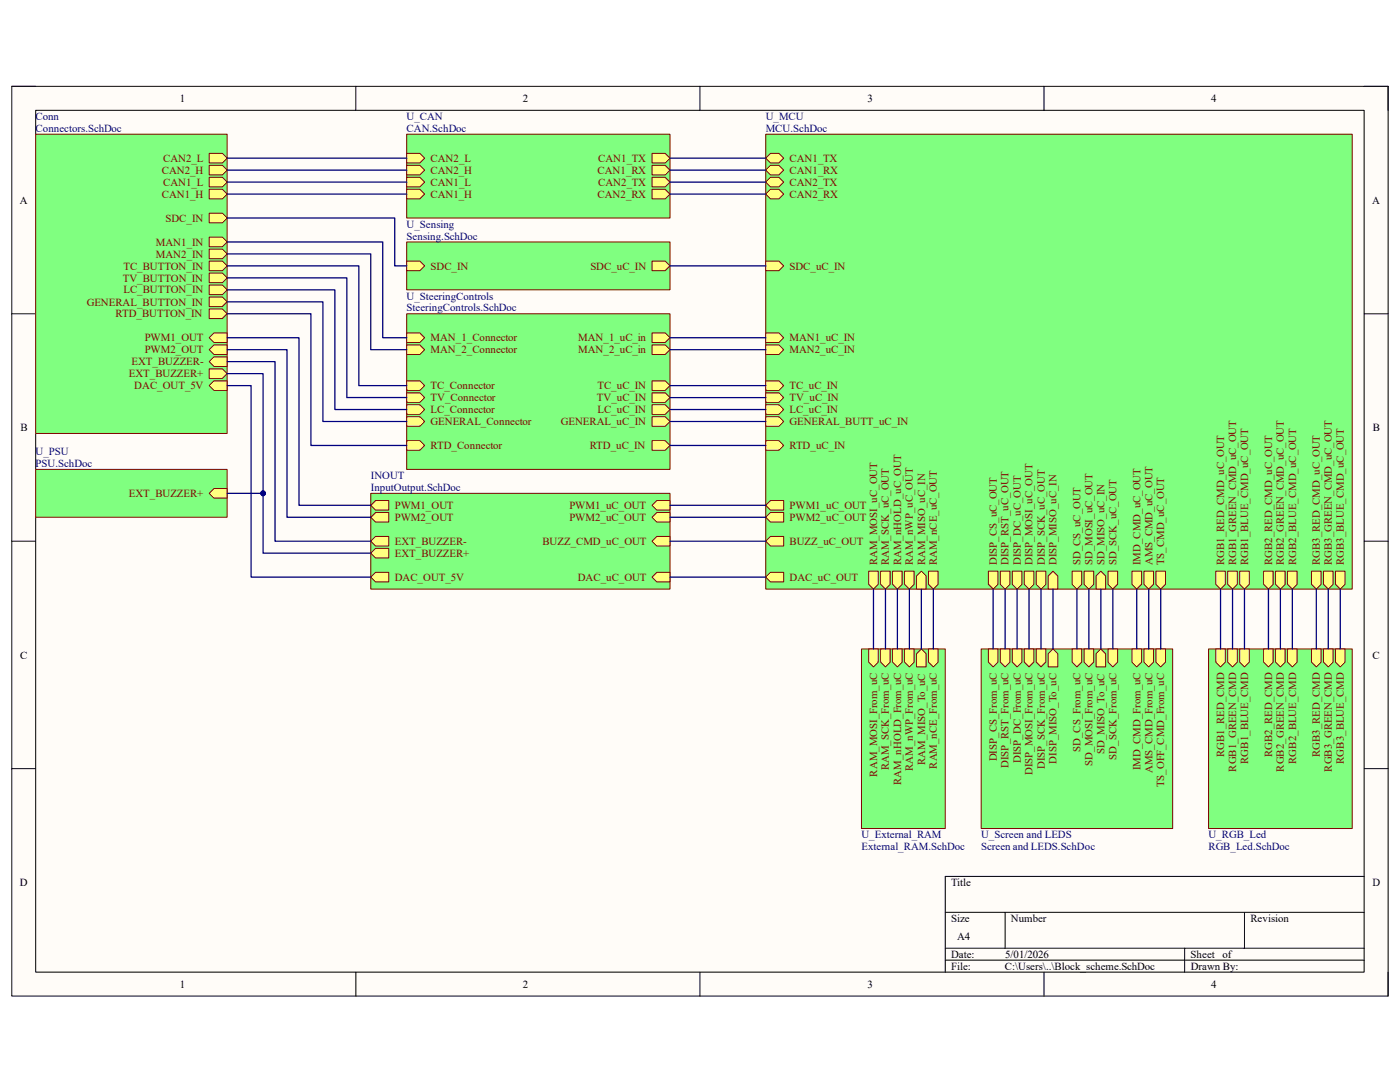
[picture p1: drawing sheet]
<svg xmlns="http://www.w3.org/2000/svg" width="279mm" height="216mm" viewBox="0 0 279 216" stroke-linecap="round" stroke-linejoin="round" font-family="sans-serif">
<path d="M2.3 17.2h274.7v181.6h-274.7z" fill-rule="evenodd" fill="#fffcf8"/>
<path d="M2.3 17.2h274.7v181.6h-274.7z" fill="none" stroke="#000" stroke-width=".2"/>
<path d="M7.1 22h265.1v172h-265.1z" fill-rule="evenodd" fill="#fffcf8"/>
<g fill="none" stroke="#000" stroke-width=".2">
<path d="M2.3 17.2h4.8M71 17.2v4.8M139.7 17.2v4.8M208.4 17.2v4.8M272.2 17.2h4.8v4.8M7.1 22h265.1v172h-265.1zM2.3 62.6h4.8M272.2 62.6h4.8M2.3 108h4.8M272.2 108h4.8M2.3 153.4h4.8M272.2 153.4h4.8"/>
<path d="M272.2 174.9h-83.6v19.1M71 194v4.8M139.7 194v4.8M188.6 182h83.6M188.6 189.2h83.6M188.6 191.6h83.6M200.6 182v7.2M208.4 194v4.8M236.4 189.2v4.8M248.4 182v7.2M277 194v4.8"/>
</g>
<path d="M7.1 26.8h38.2v59.7h-38.2z" fill-rule="evenodd" fill="#80ff80"/>
<path d="M7.1 26.8h38.2v59.7h-38.2z" fill="none" stroke="#800000" stroke-width=".2"/>
<path d="M41.8 54.5h2.6l.9 .9-.9 1h-2.6z" fill-rule="evenodd" fill="#ffff80"/>
<path d="M41.8 54.5h2.6l.9 .9-.9 1h-2.6z" fill="none" stroke="#800000" stroke-width=".2"/>
<path d="M41.8 52.1h2.6l.9 1-.9 .9h-2.6z" fill-rule="evenodd" fill="#ffff80"/>
<path d="M41.8 52.1h2.6l.9 1-.9 .9h-2.6z" fill="none" stroke="#800000" stroke-width=".2"/>
<path d="M41.8 56.9h2.6l.9 .9-.9 1h-2.6z" fill-rule="evenodd" fill="#ffff80"/>
<path d="M41.8 56.9h2.6l.9 .9-.9 1h-2.6z" fill="none" stroke="#800000" stroke-width=".2"/>
<path d="M41.8 59.3h2.6l.9 .9-.9 1h-2.6z" fill-rule="evenodd" fill="#ffff80"/>
<path d="M41.8 59.3h2.6l.9 .9-.9 1h-2.6z" fill="none" stroke="#800000" stroke-width=".2"/>
<path d="M41.8 47.3h2.6l.9 1-.9 .9h-2.6z" fill-rule="evenodd" fill="#ffff80"/>
<path d="M41.8 47.3h2.6l.9 1-.9 .9h-2.6z" fill="none" stroke="#800000" stroke-width=".2"/>
<path d="M41.8 49.7h2.6l.9 1-.9 .9h-2.6z" fill-rule="evenodd" fill="#ffff80"/>
<path d="M41.8 49.7h2.6l.9 1-.9 .9h-2.6z" fill="none" stroke="#800000" stroke-width=".2"/>
<path d="M41.8 42.5h2.6l.9 1-.9 1h-2.6z" fill-rule="evenodd" fill="#ffff80"/>
<path d="M41.8 42.5h2.6l.9 1-.9 1h-2.6z" fill="none" stroke="#800000" stroke-width=".2"/>
<path d="M41.8 37.8h2.6l.9 .9-.9 1h-2.6z" fill-rule="evenodd" fill="#ffff80"/>
<path d="M41.8 37.8h2.6l.9 .9-.9 1h-2.6z" fill="none" stroke="#800000" stroke-width=".2"/>
<path d="M41.8 35.4h2.6l.9 .9-.9 1h-2.6z" fill-rule="evenodd" fill="#ffff80"/>
<path d="M41.8 35.4h2.6l.9 .9-.9 1h-2.6z" fill="none" stroke="#800000" stroke-width=".2"/>
<path d="M41.8 33h2.6l.9 .9-.9 1h-2.6z" fill-rule="evenodd" fill="#ffff80"/>
<path d="M41.8 33h2.6l.9 .9-.9 1h-2.6z" fill="none" stroke="#800000" stroke-width=".2"/>
<path d="M41.8 30.6h2.6l.9 1-.9 .9h-2.6z" fill-rule="evenodd" fill="#ffff80"/>
<path d="M41.8 30.6h2.6l.9 1-.9 .9h-2.6z" fill="none" stroke="#800000" stroke-width=".2"/>
<path d="M41.8 61.7h2.6l.9 .9-.9 1h-2.6z" fill-rule="evenodd" fill="#ffff80"/>
<path d="M41.8 61.7h2.6l.9 .9-.9 1h-2.6z" fill="none" stroke="#800000" stroke-width=".2"/>
<path d="M42.7 68.8h2.6v1.9h-2.6l-.9-.9z" fill-rule="evenodd" fill="#ffff80"/>
<path d="M42.7 68.8h2.6v1.9h-2.6l-.9-.9z" fill="none" stroke="#800000" stroke-width=".2"/>
<path d="M41.8 67.4l.9-1h2.6v1.9h-2.6z" fill-rule="evenodd" fill="#ffff80"/>
<path d="M41.8 67.4l.9-1h2.6v1.9h-2.6z" fill="none" stroke="#800000" stroke-width=".2"/>
<path d="M41.8 76.9l.9-.9h2.6v1.9h-2.6z" fill-rule="evenodd" fill="#ffff80"/>
<path d="M41.8 76.9l.9-.9h2.6v1.9h-2.6z" fill="none" stroke="#800000" stroke-width=".2"/>
<path d="M41.8 73.6h2.6l.9 1-.9 .9h-2.6z" fill-rule="evenodd" fill="#ffff80"/>
<path d="M41.8 73.6h2.6l.9 1-.9 .9h-2.6z" fill="none" stroke="#800000" stroke-width=".2"/>
<path d="M41.8 72.2l.9-1h2.6v1.9h-2.6z" fill-rule="evenodd" fill="#ffff80"/>
<path d="M41.8 72.2l.9-1h2.6v1.9h-2.6z" fill="none" stroke="#800000" stroke-width=".2"/>
<path d="M74 98.4h59.7v19.1h-59.7z" fill-rule="evenodd" fill="#80ff80"/>
<path d="M74 98.4h59.7v19.1h-59.7z" fill="none" stroke="#800000" stroke-width=".2"/>
<path d="M75 99.9h2.6v1.9h-2.6l-1-1z" fill-rule="evenodd" fill="#ffff80"/>
<path d="M75 99.9h2.6v1.9h-2.6l-1-1z" fill="none" stroke="#800000" stroke-width=".2"/>
<path d="M130.1 100.8l1-.9h2.6v1.9h-2.6z" fill-rule="evenodd" fill="#ffff80"/>
<path d="M130.1 100.8l1-.9h2.6v1.9h-2.6z" fill="none" stroke="#800000" stroke-width=".2"/>
<path d="M130.1 103.2l1-.9h2.6v1.9h-2.6z" fill-rule="evenodd" fill="#ffff80"/>
<path d="M130.1 103.2l1-.9h2.6v1.9h-2.6z" fill="none" stroke="#800000" stroke-width=".2"/>
<path d="M74 108l1-1h2.6v2h-2.6z" fill-rule="evenodd" fill="#ffff80"/>
<path d="M74 108l1-1h2.6v2h-2.6z" fill="none" stroke="#800000" stroke-width=".2"/>
<path d="M75 109.4h2.6v1.9h-2.6l-1-.9z" fill-rule="evenodd" fill="#ffff80"/>
<path d="M75 109.4h2.6v1.9h-2.6l-1-.9z" fill="none" stroke="#800000" stroke-width=".2"/>
<path d="M130.1 108l1-1h2.6v2h-2.6z" fill-rule="evenodd" fill="#ffff80"/>
<path d="M130.1 108l1-1h2.6v2h-2.6z" fill="none" stroke="#800000" stroke-width=".2"/>
<path d="M130.1 115.2l1-1h2.6v1.9h-2.6z" fill-rule="evenodd" fill="#ffff80"/>
<path d="M130.1 115.2l1-1h2.6v1.9h-2.6z" fill="none" stroke="#800000" stroke-width=".2"/>
<path d="M74 115.2l1-1h2.6v1.9h-2.6z" fill-rule="evenodd" fill="#ffff80"/>
<path d="M74 115.2l1-1h2.6v1.9h-2.6z" fill="none" stroke="#800000" stroke-width=".2"/>
<path d="M74 103.2l1-.9h2.6v1.9h-2.6z" fill-rule="evenodd" fill="#ffff80"/>
<path d="M74 103.2l1-.9h2.6v1.9h-2.6z" fill="none" stroke="#800000" stroke-width=".2"/>
<path d="M81.2 26.8h52.5v16.7h-52.5z" fill-rule="evenodd" fill="#80ff80"/>
<path d="M81.2 26.8h52.5v16.7h-52.5z" fill="none" stroke="#800000" stroke-width=".2"/>
<path d="M81.2 37.8h2.6l.9 .9-.9 1h-2.6z" fill-rule="evenodd" fill="#ffff80"/>
<path d="M81.2 37.8h2.6l.9 .9-.9 1h-2.6z" fill="none" stroke="#800000" stroke-width=".2"/>
<path d="M81.2 35.4h2.6l.9 .9-.9 1h-2.6z" fill-rule="evenodd" fill="#ffff80"/>
<path d="M81.2 35.4h2.6l.9 .9-.9 1h-2.6z" fill="none" stroke="#800000" stroke-width=".2"/>
<path d="M81.2 33h2.6l.9 .9-.9 1h-2.6z" fill-rule="evenodd" fill="#ffff80"/>
<path d="M81.2 33h2.6l.9 .9-.9 1h-2.6z" fill="none" stroke="#800000" stroke-width=".2"/>
<path d="M81.2 30.6h2.6l.9 1-.9 .9h-2.6z" fill-rule="evenodd" fill="#ffff80"/>
<path d="M81.2 30.6h2.6l.9 1-.9 .9h-2.6z" fill="none" stroke="#800000" stroke-width=".2"/>
<path d="M130.1 30.6h2.7l.9 1-.9 .9h-2.7z" fill-rule="evenodd" fill="#ffff80"/>
<path d="M130.1 30.6h2.7l.9 1-.9 .9h-2.7z" fill="none" stroke="#800000" stroke-width=".2"/>
<path d="M130.1 33h2.7l.9 .9-.9 1h-2.7z" fill-rule="evenodd" fill="#ffff80"/>
<path d="M130.1 33h2.7l.9 .9-.9 1h-2.7z" fill="none" stroke="#800000" stroke-width=".2"/>
<path d="M130.1 35.4h2.7l.9 .9-.9 1h-2.7z" fill-rule="evenodd" fill="#ffff80"/>
<path d="M130.1 35.4h2.7l.9 .9-.9 1h-2.7z" fill="none" stroke="#800000" stroke-width=".2"/>
<path d="M130.1 37.8h2.7l.9 .9-.9 1h-2.7z" fill-rule="evenodd" fill="#ffff80"/>
<path d="M130.1 37.8h2.7l.9 .9-.9 1h-2.7z" fill="none" stroke="#800000" stroke-width=".2"/>
<path d="M171.9 129.5h16.7v35.8h-16.7z" fill-rule="evenodd" fill="#80ff80"/>
<path d="M171.9 129.5h16.7v35.8h-16.7z" fill="none" stroke="#800000" stroke-width=".2"/>
<path d="M185.3 129.5h1.9v2.6l-.9 1-1-1z" fill-rule="evenodd" fill="#ffff80"/>
<path d="M185.3 129.5h1.9v2.6l-.9 1-1-1z" fill="none" stroke="#800000" stroke-width=".2"/>
<path d="M180.5 129.5h1.9v2.6l-.9 1-1-1z" fill-rule="evenodd" fill="#ffff80"/>
<path d="M180.5 129.5h1.9v2.6l-.9 1-1-1z" fill="none" stroke="#800000" stroke-width=".2"/>
<path d="M178.1 129.5h2v2.6l-1 1-1-1z" fill-rule="evenodd" fill="#ffff80"/>
<path d="M178.1 129.5h2v2.6l-1 1-1-1z" fill="none" stroke="#800000" stroke-width=".2"/>
<path d="M175.8 129.5h1.9v2.6l-1 1-.9-1z" fill-rule="evenodd" fill="#ffff80"/>
<path d="M175.8 129.5h1.9v2.6l-1 1-.9-1z" fill="none" stroke="#800000" stroke-width=".2"/>
<path d="M173.4 129.5h1.9v2.6l-1 1-.9-1z" fill-rule="evenodd" fill="#ffff80"/>
<path d="M173.4 129.5h1.9v2.6l-1 1-.9-1z" fill="none" stroke="#800000" stroke-width=".2"/>
<path d="M183.9 129.5l.9 1v2.6h-1.9v-2.6z" fill-rule="evenodd" fill="#ffff80"/>
<path d="M183.9 129.5l.9 1v2.6h-1.9v-2.6z" fill="none" stroke="#800000" stroke-width=".2"/>
<path d="M81.2 62.6h52.5v31.1h-52.5z" fill-rule="evenodd" fill="#80ff80"/>
<path d="M81.2 62.6h52.5v31.1h-52.5z" fill="none" stroke="#800000" stroke-width=".2"/>
<path d="M130.1 66.4h2.7l.9 1-.9 .9h-2.7z" fill-rule="evenodd" fill="#ffff80"/>
<path d="M130.1 66.4h2.7l.9 1-.9 .9h-2.7z" fill="none" stroke="#800000" stroke-width=".2"/>
<path d="M130.1 68.8h2.7l.9 1-.9 .9h-2.7z" fill-rule="evenodd" fill="#ffff80"/>
<path d="M130.1 68.8h2.7l.9 1-.9 .9h-2.7z" fill="none" stroke="#800000" stroke-width=".2"/>
<path d="M81.2 66.4h2.6l.9 1-.9 .9h-2.6z" fill-rule="evenodd" fill="#ffff80"/>
<path d="M81.2 66.4h2.6l.9 1-.9 .9h-2.6z" fill="none" stroke="#800000" stroke-width=".2"/>
<path d="M81.2 68.8h2.6l.9 1-.9 .9h-2.6z" fill-rule="evenodd" fill="#ffff80"/>
<path d="M81.2 68.8h2.6l.9 1-.9 .9h-2.6z" fill="none" stroke="#800000" stroke-width=".2"/>
<path d="M130.1 78.4h2.7l.9 .9-.9 1h-2.7z" fill-rule="evenodd" fill="#ffff80"/>
<path d="M130.1 78.4h2.7l.9 .9-.9 1h-2.7z" fill="none" stroke="#800000" stroke-width=".2"/>
<path d="M130.1 76h2.7l.9 .9-.9 1h-2.7z" fill-rule="evenodd" fill="#ffff80"/>
<path d="M130.1 76h2.7l.9 .9-.9 1h-2.7z" fill="none" stroke="#800000" stroke-width=".2"/>
<path d="M81.2 76h2.6l.9 .9-.9 1h-2.6z" fill-rule="evenodd" fill="#ffff80"/>
<path d="M81.2 76h2.6l.9 .9-.9 1h-2.6z" fill="none" stroke="#800000" stroke-width=".2"/>
<path d="M81.2 78.4h2.6l.9 .9-.9 1h-2.6z" fill-rule="evenodd" fill="#ffff80"/>
<path d="M81.2 78.4h2.6l.9 .9-.9 1h-2.6z" fill="none" stroke="#800000" stroke-width=".2"/>
<path d="M130.1 80.8h2.7l.9 .9-.9 1h-2.7z" fill-rule="evenodd" fill="#ffff80"/>
<path d="M130.1 80.8h2.7l.9 .9-.9 1h-2.7z" fill="none" stroke="#800000" stroke-width=".2"/>
<path d="M130.1 83.2h2.7l.9 .9-.9 1h-2.7z" fill-rule="evenodd" fill="#ffff80"/>
<path d="M130.1 83.2h2.7l.9 .9-.9 1h-2.7z" fill="none" stroke="#800000" stroke-width=".2"/>
<path d="M81.2 83.2h2.6l.9 .9-.9 1h-2.6z" fill-rule="evenodd" fill="#ffff80"/>
<path d="M81.2 83.2h2.6l.9 .9-.9 1h-2.6z" fill="none" stroke="#800000" stroke-width=".2"/>
<path d="M81.2 80.8h2.6l.9 .9-.9 1h-2.6z" fill-rule="evenodd" fill="#ffff80"/>
<path d="M81.2 80.8h2.6l.9 .9-.9 1h-2.6z" fill="none" stroke="#800000" stroke-width=".2"/>
<path d="M130.1 87.9h2.7l.9 1-.9 .9h-2.7z" fill-rule="evenodd" fill="#ffff80"/>
<path d="M130.1 87.9h2.7l.9 1-.9 .9h-2.7z" fill="none" stroke="#800000" stroke-width=".2"/>
<path d="M81.2 87.9h2.6l.9 1-.9 .9h-2.6z" fill-rule="evenodd" fill="#ffff80"/>
<path d="M81.2 87.9h2.6l.9 1-.9 .9h-2.6z" fill="none" stroke="#800000" stroke-width=".2"/>
<path d="M81.2 48.3h52.5v9.5h-52.5z" fill-rule="evenodd" fill="#80ff80"/>
<path d="M81.2 48.3h52.5v9.5h-52.5z" fill="none" stroke="#800000" stroke-width=".2"/>
<path d="M81.2 52.1h2.6l.9 1-.9 .9h-2.6z" fill-rule="evenodd" fill="#ffff80"/>
<path d="M81.2 52.1h2.6l.9 1-.9 .9h-2.6z" fill="none" stroke="#800000" stroke-width=".2"/>
<path d="M130.1 52.1h2.7l.9 1-.9 .9h-2.7z" fill-rule="evenodd" fill="#ffff80"/>
<path d="M130.1 52.1h2.7l.9 1-.9 .9h-2.7z" fill="none" stroke="#800000" stroke-width=".2"/>
<path d="M195.8 129.5h38.2v35.8h-38.2z" fill-rule="evenodd" fill="#80ff80"/>
<path d="M195.8 129.5h38.2v35.8h-38.2z" fill="none" stroke="#800000" stroke-width=".2"/>
<path d="M197.3 129.5h1.9v2.6l-1 1-.9-1z" fill-rule="evenodd" fill="#ffff80"/>
<path d="M197.3 129.5h1.9v2.6l-1 1-.9-1z" fill="none" stroke="#800000" stroke-width=".2"/>
<path d="M202 129.5h1.9v2.6l-.9 1-1-1z" fill-rule="evenodd" fill="#ffff80"/>
<path d="M202 129.5h1.9v2.6l-.9 1-1-1z" fill="none" stroke="#800000" stroke-width=".2"/>
<path d="M204.4 129.5h1.9v2.6l-.9 1-1-1z" fill-rule="evenodd" fill="#ffff80"/>
<path d="M204.4 129.5h1.9v2.6l-.9 1-1-1z" fill="none" stroke="#800000" stroke-width=".2"/>
<path d="M206.8 129.5h1.9v2.6l-.9 1-1-1z" fill-rule="evenodd" fill="#ffff80"/>
<path d="M206.8 129.5h1.9v2.6l-.9 1-1-1z" fill="none" stroke="#800000" stroke-width=".2"/>
<path d="M214 129.5h1.9v2.6l-1 1-.9-1z" fill-rule="evenodd" fill="#ffff80"/>
<path d="M214 129.5h1.9v2.6l-1 1-.9-1z" fill="none" stroke="#800000" stroke-width=".2"/>
<path d="M216.4 129.5h1.9v2.6l-1 1-.9-1z" fill-rule="evenodd" fill="#ffff80"/>
<path d="M216.4 129.5h1.9v2.6l-1 1-.9-1z" fill="none" stroke="#800000" stroke-width=".2"/>
<path d="M221.1 129.5h1.9v2.6l-.9 1-1-1z" fill-rule="evenodd" fill="#ffff80"/>
<path d="M221.1 129.5h1.9v2.6l-.9 1-1-1z" fill="none" stroke="#800000" stroke-width=".2"/>
<path d="M225.9 129.5h1.9v2.6l-.9 1-1-1z" fill-rule="evenodd" fill="#ffff80"/>
<path d="M225.9 129.5h1.9v2.6l-.9 1-1-1z" fill="none" stroke="#800000" stroke-width=".2"/>
<path d="M228.3 129.5h1.9v2.6l-.9 1-1-1z" fill-rule="evenodd" fill="#ffff80"/>
<path d="M228.3 129.5h1.9v2.6l-.9 1-1-1z" fill="none" stroke="#800000" stroke-width=".2"/>
<path d="M230.7 129.5h1.9v2.6l-1 1-.9-1z" fill-rule="evenodd" fill="#ffff80"/>
<path d="M230.7 129.5h1.9v2.6l-1 1-.9-1z" fill="none" stroke="#800000" stroke-width=".2"/>
<path d="M199.6 129.5h1.9v2.6l-.9 1-1-1z" fill-rule="evenodd" fill="#ffff80"/>
<path d="M199.6 129.5h1.9v2.6l-.9 1-1-1z" fill="none" stroke="#800000" stroke-width=".2"/>
<path d="M210.1 129.5l1 1v2.6h-1.9v-2.6z" fill-rule="evenodd" fill="#ffff80"/>
<path d="M210.1 129.5l1 1v2.6h-1.9v-2.6z" fill="none" stroke="#800000" stroke-width=".2"/>
<path d="M219.7 129.5l1 1v2.6h-2v-2.6z" fill-rule="evenodd" fill="#ffff80"/>
<path d="M219.7 129.5l1 1v2.6h-2v-2.6z" fill="none" stroke="#800000" stroke-width=".2"/>
<path d="M7.1 93.7h38.2v9.5h-38.2z" fill-rule="evenodd" fill="#80ff80"/>
<path d="M7.1 93.7h38.2v9.5h-38.2z" fill="none" stroke="#800000" stroke-width=".2"/>
<path d="M41.8 98.4l.9-.9h2.6v1.9h-2.6z" fill-rule="evenodd" fill="#ffff80"/>
<path d="M41.8 98.4l.9-.9h2.6v1.9h-2.6z" fill="none" stroke="#800000" stroke-width=".2"/>
<path d="M152.8 26.8h117.1v90.7h-117.1z" fill-rule="evenodd" fill="#80ff80"/>
<path d="M152.8 26.8h117.1v90.7h-117.1z" fill="none" stroke="#800000" stroke-width=".2"/>
<path d="M242.6 114h1.9v2.6l-.9 .9-1-.9z" fill-rule="evenodd" fill="#ffff80"/>
<path d="M242.6 114h1.9v2.6l-.9 .9-1-.9z" fill="none" stroke="#800000" stroke-width=".2"/>
<path d="M245 114h1.9v2.6l-.9 .9-1-.9z" fill-rule="evenodd" fill="#ffff80"/>
<path d="M245 114h1.9v2.6l-.9 .9-1-.9z" fill="none" stroke="#800000" stroke-width=".2"/>
<path d="M247.4 114h1.9v2.6l-.9 .9-1-.9z" fill-rule="evenodd" fill="#ffff80"/>
<path d="M247.4 114h1.9v2.6l-.9 .9-1-.9z" fill="none" stroke="#800000" stroke-width=".2"/>
<path d="M252.2 114h1.9v2.6l-1 .9-.9-.9z" fill-rule="evenodd" fill="#ffff80"/>
<path d="M252.2 114h1.9v2.6l-1 .9-.9-.9z" fill="none" stroke="#800000" stroke-width=".2"/>
<path d="M254.6 114h1.9v2.6l-1 .9-.9-.9z" fill-rule="evenodd" fill="#ffff80"/>
<path d="M254.6 114h1.9v2.6l-1 .9-.9-.9z" fill="none" stroke="#800000" stroke-width=".2"/>
<path d="M257 114h1.9v2.6l-1 .9-.9-.9z" fill-rule="evenodd" fill="#ffff80"/>
<path d="M257 114h1.9v2.6l-1 .9-.9-.9z" fill="none" stroke="#800000" stroke-width=".2"/>
<path d="M261.7 114h2v2.6l-1 .9-1-.9z" fill-rule="evenodd" fill="#ffff80"/>
<path d="M261.7 114h2v2.6l-1 .9-1-.9z" fill="none" stroke="#800000" stroke-width=".2"/>
<path d="M264.1 114h1.9v2.6l-.9 .9-1-.9z" fill-rule="evenodd" fill="#ffff80"/>
<path d="M264.1 114h1.9v2.6l-.9 .9-1-.9z" fill="none" stroke="#800000" stroke-width=".2"/>
<path d="M266.5 114h1.9v2.6l-.9 .9-1-.9z" fill-rule="evenodd" fill="#ffff80"/>
<path d="M266.5 114h1.9v2.6l-.9 .9-1-.9z" fill="none" stroke="#800000" stroke-width=".2"/>
<path d="M152.8 31.6l1-1h1.6l1 1-1 .9h-1.6z" fill-rule="evenodd" fill="#ffff80"/>
<path d="M152.8 31.6l1-1h1.6l1 1-1 .9h-1.6z" fill="none" stroke="#800000" stroke-width=".2"/>
<path d="M152.8 33.9l1-.9h1.6l1 .9-1 1h-1.6z" fill-rule="evenodd" fill="#ffff80"/>
<path d="M152.8 33.9l1-.9h1.6l1 .9-1 1h-1.6z" fill="none" stroke="#800000" stroke-width=".2"/>
<path d="M152.8 36.3l1-.9h1.6l1 .9-1 1h-1.6z" fill-rule="evenodd" fill="#ffff80"/>
<path d="M152.8 36.3l1-.9h1.6l1 .9-1 1h-1.6z" fill="none" stroke="#800000" stroke-width=".2"/>
<path d="M152.8 38.7l1-.9h1.6l1 .9-1 1h-1.6z" fill-rule="evenodd" fill="#ffff80"/>
<path d="M152.8 38.7l1-.9h1.6l1 .9-1 1h-1.6z" fill="none" stroke="#800000" stroke-width=".2"/>
<path d="M152.8 52.1h2.6l1 1-1 .9h-2.6z" fill-rule="evenodd" fill="#ffff80"/>
<path d="M152.8 52.1h2.6l1 1-1 .9h-2.6z" fill="none" stroke="#800000" stroke-width=".2"/>
<path d="M152.8 66.4h2.6l1 1-1 .9h-2.6z" fill-rule="evenodd" fill="#ffff80"/>
<path d="M152.8 66.4h2.6l1 1-1 .9h-2.6z" fill="none" stroke="#800000" stroke-width=".2"/>
<path d="M152.8 68.8h2.6l1 1-1 .9h-2.6z" fill-rule="evenodd" fill="#ffff80"/>
<path d="M152.8 68.8h2.6l1 1-1 .9h-2.6z" fill="none" stroke="#800000" stroke-width=".2"/>
<path d="M152.8 78.4h2.6l1 .9-1 1h-2.6z" fill-rule="evenodd" fill="#ffff80"/>
<path d="M152.8 78.4h2.6l1 .9-1 1h-2.6z" fill="none" stroke="#800000" stroke-width=".2"/>
<path d="M152.8 76h2.6l1 .9-1 1h-2.6z" fill-rule="evenodd" fill="#ffff80"/>
<path d="M152.8 76h2.6l1 .9-1 1h-2.6z" fill="none" stroke="#800000" stroke-width=".2"/>
<path d="M152.8 87.9h2.6l1 1-1 .9h-2.6z" fill-rule="evenodd" fill="#ffff80"/>
<path d="M152.8 87.9h2.6l1 1-1 .9h-2.6z" fill="none" stroke="#800000" stroke-width=".2"/>
<path d="M152.8 80.8h2.6l1 .9-1 1h-2.6z" fill-rule="evenodd" fill="#ffff80"/>
<path d="M152.8 80.8h2.6l1 .9-1 1h-2.6z" fill="none" stroke="#800000" stroke-width=".2"/>
<path d="M152.8 83.2h2.6l1 .9-1 1h-2.6z" fill-rule="evenodd" fill="#ffff80"/>
<path d="M152.8 83.2h2.6l1 .9-1 1h-2.6z" fill="none" stroke="#800000" stroke-width=".2"/>
<path d="M152.8 100.8l1-.9h2.6v1.9h-2.6z" fill-rule="evenodd" fill="#ffff80"/>
<path d="M152.8 100.8l1-.9h2.6v1.9h-2.6z" fill="none" stroke="#800000" stroke-width=".2"/>
<path d="M152.8 103.2l1-.9h2.6v1.9h-2.6z" fill-rule="evenodd" fill="#ffff80"/>
<path d="M152.8 103.2l1-.9h2.6v1.9h-2.6z" fill="none" stroke="#800000" stroke-width=".2"/>
<path d="M152.8 108l1-1h2.6v2h-2.6z" fill-rule="evenodd" fill="#ffff80"/>
<path d="M152.8 108l1-1h2.6v2h-2.6z" fill="none" stroke="#800000" stroke-width=".2"/>
<path d="M152.8 115.2l1-1h2.6v1.9h-2.6z" fill-rule="evenodd" fill="#ffff80"/>
<path d="M152.8 115.2l1-1h2.6v1.9h-2.6z" fill="none" stroke="#800000" stroke-width=".2"/>
<path d="M230.7 114h1.9v2.6l-1 .9-.9-.9z" fill-rule="evenodd" fill="#ffff80"/>
<path d="M230.7 114h1.9v2.6l-1 .9-.9-.9z" fill="none" stroke="#800000" stroke-width=".2"/>
<path d="M228.3 114h1.9v2.6l-.9 .9-1-.9z" fill-rule="evenodd" fill="#ffff80"/>
<path d="M228.3 114h1.9v2.6l-.9 .9-1-.9z" fill="none" stroke="#800000" stroke-width=".2"/>
<path d="M225.9 114h1.9v2.6l-.9 .9-1-.9z" fill-rule="evenodd" fill="#ffff80"/>
<path d="M225.9 114h1.9v2.6l-.9 .9-1-.9z" fill="none" stroke="#800000" stroke-width=".2"/>
<path d="M219.7 114l1 .9v2.6h-2v-2.6z" fill-rule="evenodd" fill="#ffff80"/>
<path d="M219.7 114l1 .9v2.6h-2v-2.6z" fill="none" stroke="#800000" stroke-width=".2"/>
<path d="M221.1 114h1.9v2.6l-.9 .9-1-.9z" fill-rule="evenodd" fill="#ffff80"/>
<path d="M221.1 114h1.9v2.6l-.9 .9-1-.9z" fill="none" stroke="#800000" stroke-width=".2"/>
<path d="M216.4 114h1.9v2.6l-1 .9-.9-.9z" fill-rule="evenodd" fill="#ffff80"/>
<path d="M216.4 114h1.9v2.6l-1 .9-.9-.9z" fill="none" stroke="#800000" stroke-width=".2"/>
<path d="M214 114h1.9v2.6l-1 .9-.9-.9z" fill-rule="evenodd" fill="#ffff80"/>
<path d="M214 114h1.9v2.6l-1 .9-.9-.9z" fill="none" stroke="#800000" stroke-width=".2"/>
<path d="M202 114h1.9v2.6l-.9 .9-1-.9z" fill-rule="evenodd" fill="#ffff80"/>
<path d="M202 114h1.9v2.6l-.9 .9-1-.9z" fill="none" stroke="#800000" stroke-width=".2"/>
<path d="M199.6 114h1.9v2.6l-.9 .9-1-.9z" fill-rule="evenodd" fill="#ffff80"/>
<path d="M199.6 114h1.9v2.6l-.9 .9-1-.9z" fill="none" stroke="#800000" stroke-width=".2"/>
<path d="M206.8 114h1.9v2.6l-.9 .9-1-.9z" fill-rule="evenodd" fill="#ffff80"/>
<path d="M206.8 114h1.9v2.6l-.9 .9-1-.9z" fill="none" stroke="#800000" stroke-width=".2"/>
<path d="M209.2 114.9l.9-.9 1 .9v2.6h-1.9z" fill-rule="evenodd" fill="#ffff80"/>
<path d="M209.2 114.9l.9-.9 1 .9v2.6h-1.9z" fill="none" stroke="#800000" stroke-width=".2"/>
<path d="M204.4 114h1.9v2.6l-.9 .9-1-.9z" fill-rule="evenodd" fill="#ffff80"/>
<path d="M204.4 114h1.9v2.6l-.9 .9-1-.9z" fill="none" stroke="#800000" stroke-width=".2"/>
<path d="M197.3 114h1.9v2.6l-1 .9-.9-.9z" fill-rule="evenodd" fill="#ffff80"/>
<path d="M197.3 114h1.9v2.6l-1 .9-.9-.9z" fill="none" stroke="#800000" stroke-width=".2"/>
<path d="M185.3 114h1.9v2.6l-.9 .9-1-.9z" fill-rule="evenodd" fill="#ffff80"/>
<path d="M185.3 114h1.9v2.6l-.9 .9-1-.9z" fill="none" stroke="#800000" stroke-width=".2"/>
<path d="M182.9 114.9l1-.9 .9 .9v2.6h-1.9z" fill-rule="evenodd" fill="#ffff80"/>
<path d="M182.9 114.9l1-.9 .9 .9v2.6h-1.9z" fill="none" stroke="#800000" stroke-width=".2"/>
<path d="M180.5 114h1.9v2.6l-.9 .9-1-.9z" fill-rule="evenodd" fill="#ffff80"/>
<path d="M180.5 114h1.9v2.6l-.9 .9-1-.9z" fill="none" stroke="#800000" stroke-width=".2"/>
<path d="M178.1 114h2v2.6l-1 .9-1-.9z" fill-rule="evenodd" fill="#ffff80"/>
<path d="M178.1 114h2v2.6l-1 .9-1-.9z" fill="none" stroke="#800000" stroke-width=".2"/>
<path d="M175.8 114h1.9v2.6l-1 .9-.9-.9z" fill-rule="evenodd" fill="#ffff80"/>
<path d="M175.8 114h1.9v2.6l-1 .9-.9-.9z" fill="none" stroke="#800000" stroke-width=".2"/>
<path d="M173.4 114h1.9v2.6l-1 .9-.9-.9z" fill-rule="evenodd" fill="#ffff80"/>
<path d="M173.4 114h1.9v2.6l-1 .9-.9-.9z" fill="none" stroke="#800000" stroke-width=".2"/>
<path d="M241.2 129.5h28.7v35.8h-28.7z" fill-rule="evenodd" fill="#80ff80"/>
<path d="M241.2 129.5h28.7v35.8h-28.7z" fill="none" stroke="#800000" stroke-width=".2"/>
<path d="M242.6 129.5h1.9v2.6l-.9 1-1-1z" fill-rule="evenodd" fill="#ffff80"/>
<path d="M242.6 129.5h1.9v2.6l-.9 1-1-1z" fill="none" stroke="#800000" stroke-width=".2"/>
<path d="M245 129.5h1.9v2.6l-.9 1-1-1z" fill-rule="evenodd" fill="#ffff80"/>
<path d="M245 129.5h1.9v2.6l-.9 1-1-1z" fill="none" stroke="#800000" stroke-width=".2"/>
<path d="M247.4 129.5h1.9v2.6l-.9 1-1-1z" fill-rule="evenodd" fill="#ffff80"/>
<path d="M247.4 129.5h1.9v2.6l-.9 1-1-1z" fill="none" stroke="#800000" stroke-width=".2"/>
<path d="M252.2 129.5h1.9v2.6l-1 1-.9-1z" fill-rule="evenodd" fill="#ffff80"/>
<path d="M252.2 129.5h1.9v2.6l-1 1-.9-1z" fill="none" stroke="#800000" stroke-width=".2"/>
<path d="M254.6 129.5h1.9v2.6l-1 1-.9-1z" fill-rule="evenodd" fill="#ffff80"/>
<path d="M254.6 129.5h1.9v2.6l-1 1-.9-1z" fill="none" stroke="#800000" stroke-width=".2"/>
<path d="M257 129.5h1.9v2.6l-1 1-.9-1z" fill-rule="evenodd" fill="#ffff80"/>
<path d="M257 129.5h1.9v2.6l-1 1-.9-1z" fill="none" stroke="#800000" stroke-width=".2"/>
<path d="M261.7 129.5h2v2.6l-1 1-1-1z" fill-rule="evenodd" fill="#ffff80"/>
<path d="M261.7 129.5h2v2.6l-1 1-1-1z" fill="none" stroke="#800000" stroke-width=".2"/>
<path d="M264.1 129.5h1.9v2.6l-.9 1-1-1z" fill-rule="evenodd" fill="#ffff80"/>
<path d="M264.1 129.5h1.9v2.6l-.9 1-1-1z" fill="none" stroke="#800000" stroke-width=".2"/>
<path d="M266.5 129.5h1.9v2.6l-.9 1-1-1z" fill-rule="evenodd" fill="#ffff80"/>
<path d="M266.5 129.5h1.9v2.6l-.9 1-1-1z" fill="none" stroke="#800000" stroke-width=".2"/>
<g fill="none" stroke="#000080" stroke-width=".25">
<path d="M45.3 31.6h35.9M45.3 33.9h35.9M45.3 36.3h35.9M45.3 38.7h35.9M45.3 43.5h33.5v9.6h2.4M45.3 48.3h31.1v19.1h4.8M45.3 50.7h28.7v19.1h7.2M45.3 53.1h26.3v23.8h9.6M45.3 55.4h23.9v23.9h12M45.3 57.8h21.5v23.9h14.4M45.3 60.2h19.1v23.9h16.8M45.3 62.6h16.8v26.3h19.1"/>
<path d="M45.3 67.4h14.4v33.4h14.3M45.3 69.8h12v33.4h16.7M45.3 72.2h9.6v35.8h19.1M45.3 74.6h7.2v35.8h21.5"/>
</g>
<circle cx="52.5" cy="98.4" r=".48" fill="#000080"/>
<circle cx="52.5" cy="98.4" r=".48" fill="none" stroke="#000080" stroke-width=".2"/>
<g fill="none" stroke="#000080" stroke-width=".25">
<path d="M133.7 31.6h19.1M133.7 33.9h19.1M133.7 36.3h19.1M133.7 38.7h19.1M133.7 53.1h19.1M45.3 76.9h4.8v38.3h23.9M133.7 67.4h19.1M133.7 69.8h19.1M133.7 76.9h19.1M133.7 79.3h19.1M45.3 98.4h7.2M133.7 81.7h19.1"/>
<path d="M133.7 84.1h19.1M133.7 88.9h19.1M133.7 115.2h19.1M133.7 108h19.1M133.7 103.2h19.1M133.7 100.8h19.1M174.3 117.5v12M176.7 117.5v12M179.1 117.5v12M181.5 117.5v12M183.9 117.5v12M186.3 117.5v12"/>
<path d="M198.2 117.5v12M200.6 117.5v12M203 117.5v12M205.4 117.5v12M207.8 117.5v12M210.1 117.5v12M214.9 117.5v12M217.3 117.5v12M219.7 117.5v12M222.1 117.5v12M226.9 117.5v12M229.3 117.5v12"/>
<path d="M231.6 117.5v12M243.6 117.5v12M246 117.5v12M248.4 117.5v12M253.1 117.5v12M255.5 117.5v12M257.9 117.5v12M262.7 117.5v12M265.1 117.5v12M267.5 117.5v12"/>
</g>
<circle cx="52.5" cy="98.4" r=".48" fill="#000080"/>
<circle cx="52.5" cy="98.4" r=".48" fill="none" stroke="#000080" stroke-width=".2"/>
<g font-size="2.2" fill="#000080">
<text x="7.1" y="23.9">Conn</text>
<text x="81.2" y="23.9">U_CAN</text>
<text x="152.8" y="23.9">U_MCU</text>
<text x="7.1" y="26.3">Connectors.SchDoc</text>
<text x="81.2" y="26.3">CAN.SchDoc</text>
<text x="152.8" y="26.3">MCU.SchDoc</text>
<text x="81.2" y="45.4">U_Sensing</text>
<text x="81.2" y="47.8">Sensing.SchDoc</text>
<text x="81.2" y="59.8">U_SteeringControls</text>
<text x="81.2" y="62.1">SteeringControls.SchDoc</text>
<text x="7.1" y="90.8">U_PSU</text>
<text x="7.1" y="93.2">PSU.SchDoc</text>
<text x="74" y="95.6">INOUT</text>
<text x="74" y="98">InputOutput.SchDoc</text>
<text x="171.9" y="167.3">U_External_RAM</text>
<text x="195.8" y="167.3">U_Screen and LEDS</text>
<text x="241.2" y="167.3">U_RGB_Led</text>
<text x="171.9" y="169.6">External_RAM.SchDoc</text>
<text x="195.8" y="169.6">Screen and LEDS.SchDoc</text>
<text x="241.2" y="169.6">RGB_Led.SchDoc</text>
</g>
<g font-size="2.2">
<text x="35.9" y="20.4">1</text>
<text x="104.4" y="20.4">2</text>
<text x="173.1" y="20.4">3</text>
<text x="241.7" y="20.4">4</text>
<text x="3.9" y="40.6">A</text>
<text x="273.9" y="40.6">A</text>
<text x="4.1" y="86">B</text>
<text x="274" y="86">B</text>
<text x="4" y="131.4">C</text>
<text x="273.9" y="131.4">C</text>
<text x="4" y="176.8">D</text>
<text x="189.8" y="176.8">Title</text>
<text x="273.9" y="176.8">D</text>
<text x="189.8" y="184">Size</text>
<text x="201.8" y="184">Number</text>
<text x="249.6" y="184">Revision</text>
<text x="189.8" y="191.1">Date:</text>
<text x="191" y="187.5">A4</text>
<text x="200.6" y="191.1">5/01/2026</text>
<text x="237.6" y="191.1">Sheet</text>
<text x="244" y="191.1">of</text>
<text x="35.9" y="197.1">1</text>
<text x="104.4" y="197.1">2</text>
<text x="173.1" y="197.1">3</text>
<text x="189.8" y="193.5">File:</text>
<text x="200.6" y="193.5">C:\Users\..\Block_scheme.SchDoc</text>
<text x="237.6" y="193.5">Drawn By:</text>
<text x="241.7" y="197.1">4</text>
</g>
<g font-size="2.2" fill="#800000">
<text x="32.3" y="34.7">CAN2_H</text>
<text x="32.6" y="32.3">CAN2_L</text>
<text x="85.9" y="34.7">CAN2_H</text>
<text x="85.9" y="32.3">CAN2_L</text>
<text x="119.3" y="34.7">CAN1_RX</text>
<text x="119.4" y="32.3">CAN1_TX</text>
<text x="157.6" y="32.3">CAN1_TX</text>
<text x="157.6" y="34.7">CAN1_RX</text>
<text x="32.3" y="39.5">CAN1_H</text>
<text x="32.6" y="37.1">CAN1_L</text>
<text x="85.9" y="39.5">CAN1_H</text>
<text x="85.9" y="37.1">CAN1_L</text>
<text x="119.3" y="39.5">CAN2_RX</text>
<text x="119.4" y="37.1">CAN2_TX</text>
<text x="157.6" y="37.1">CAN2_TX</text>
<text x="157.6" y="39.5">CAN2_RX</text>
<text x="33" y="44.2">SDC_IN</text>
<text x="24.6" y="53.8">TC_BUTTON_IN</text>
<text x="31.1" y="49">MAN1_IN</text>
<text x="31.1" y="51.4">MAN2_IN</text>
<text x="85.9" y="53.8">SDC_IN</text>
<text x="117.8" y="53.8">SDC_uC_IN</text>
<text x="157.6" y="53.8">SDC_uC_IN</text>
<text x="24.5" y="56.2">TV_BUTTON_IN</text>
<text x="24.6" y="58.5">LC_BUTTON_IN</text>
<text x="17.3" y="61">GENERAL_BUTTON_IN</text>
<text x="23.1" y="63.3">RTD_BUTTON_IN</text>
<text x="28.9" y="70.5">PWM2_OUT</text>
<text x="28.9" y="68.1">PWM1_OUT</text>
<text x="85.9" y="68.1">MAN_1_Connector</text>
<text x="85.9" y="70.5">MAN_2_Connector</text>
<text x="115.4" y="68.1">MAN_1_uC_in</text>
<text x="115.4" y="70.5">MAN_2_uC_in</text>
<text x="157.6" y="68.1">MAN1_uC_IN</text>
<text x="157.6" y="70.5">MAN2_uC_IN</text>
<text x="25.7" y="75.3">EXT_BUZZER+</text>
<text x="26.2" y="72.9">EXT_BUZZER-</text>
<text x="26.8" y="77.7">DAC_OUT_5V</text>
<text x="85.9" y="77.7">TC_Connector</text>
<text x="119.3" y="77.7">TC_uC_IN</text>
<text x="157.6" y="77.7">TC_uC_IN</text>
<text x="85.9" y="80.1">TV_Connector</text>
<text x="85.9" y="82.5">LC_Connector</text>
<text x="119.1" y="80.1">TV_uC_IN</text>
<text x="119.3" y="82.5">LC_uC_IN</text>
<text x="157.6" y="80.1">TV_uC_IN</text>
<text x="157.6" y="82.5">LC_uC_IN</text>
<text x="85.9" y="84.8">GENERAL_Connector</text>
<text x="85.9" y="89.6">RTD_Connector</text>
<text x="111.9" y="84.8">GENERAL_uC_IN</text>
<text x="117.7" y="89.6">RTD_uC_IN</text>
<text x="157.6" y="89.6">RTD_uC_IN</text>
<text x="157.6" y="84.8">GENERAL_BUTT_uC_IN</text>
<text x="25.7" y="99.2">EXT_BUZZER+</text>
<text x="78.8" y="101.6">PWM1_OUT</text>
<text x="113.6" y="101.6">PWM1_uC_OUT</text>
<text x="157.6" y="101.6">PWM1_uC_OUT</text>
<text x="78.8" y="104">PWM2_OUT</text>
<text x="113.6" y="104">PWM2_uC_OUT</text>
<text x="157.6" y="104">PWM2_uC_OUT</text>
<text x="78.8" y="108.7">EXT_BUZZER-</text>
<text x="78.8" y="111.1">EXT_BUZZER+</text>
<text x="108.2" y="108.7">BUZZ_CMD_uC_OUT</text>
<text x="157.6" y="108.7">BUZZ_uC_OUT</text>
<text x="175" y="112.8" transform="rotate(-90 175 112.8)">RAM_MOSI_uC_OUT</text>
<text x="177.4" y="112.8" transform="rotate(-90 177.4 112.8)">RAM_SCK_uC_OUT</text>
<text x="179.8" y="112.8" transform="rotate(-90 179.8 112.8)">RAM_nHOLD_uC_OUT</text>
<text x="182.2" y="112.8" transform="rotate(-90 182.2 112.8)">RAM_nWP_uC_OUT</text>
<text x="184.6" y="112.8" transform="rotate(-90 184.6 112.8)">RAM_MISO_uC_IN</text>
<text x="187" y="112.8" transform="rotate(-90 187 112.8)">RAM_nCE_uC_OUT</text>
<text x="198.9" y="112.8" transform="rotate(-90 198.9 112.8)">DISP_CS_uC_OUT</text>
<text x="201.3" y="112.8" transform="rotate(-90 201.3 112.8)">DISP_RST_uC_OUT</text>
<text x="203.7" y="112.8" transform="rotate(-90 203.7 112.8)">DISP_DC_uC_OUT</text>
<text x="206.1" y="112.8" transform="rotate(-90 206.1 112.8)">DISP_MOSI_uC_OUT</text>
<text x="208.5" y="112.8" transform="rotate(-90 208.5 112.8)">DISP_SCK_uC_OUT</text>
<text x="210.9" y="112.8" transform="rotate(-90 210.9 112.8)">DISP_MISO_uC_IN</text>
<text x="215.6" y="112.8" transform="rotate(-90 215.6 112.8)">SD_CS_uC_OUT</text>
<text x="218" y="112.8" transform="rotate(-90 218 112.8)">SD_MOSI_uC_OUT</text>
<text x="220.4" y="112.8" transform="rotate(-90 220.4 112.8)">SD_MISO_uC_IN</text>
<text x="222.8" y="112.8" transform="rotate(-90 222.8 112.8)">SD_SCK_uC_OUT</text>
<text x="227.6" y="112.8" transform="rotate(-90 227.6 112.8)">IMD_CMD_uC_OUT</text>
<text x="230" y="112.8" transform="rotate(-90 230 112.8)">AMS_CMD_uC_OUT</text>
<text x="232.4" y="112.8" transform="rotate(-90 232.4 112.8)">TS_CMD_uC_OUT</text>
<text x="244.3" y="112.8" transform="rotate(-90 244.3 112.8)">RGB1_RED_CMD_uC_OUT</text>
<text x="246.7" y="112.8" transform="rotate(-90 246.7 112.8)">RGB1_GREEN_CMD_uC_OUT</text>
<text x="249.1" y="112.8" transform="rotate(-90 249.1 112.8)">RGB1_BLUE_CMD_uC_OUT</text>
<text x="253.9" y="112.8" transform="rotate(-90 253.9 112.8)">RGB2_RED_CMD_uC_OUT</text>
<text x="256.2" y="112.8" transform="rotate(-90 256.2 112.8)">RGB2_GREEN_CMD_uC_OUT</text>
<text x="258.7" y="112.8" transform="rotate(-90 258.7 112.8)">RGB2_BLUE_CMD_uC_OUT</text>
<text x="263.4" y="112.8" transform="rotate(-90 263.4 112.8)">RGB3_RED_CMD_uC_OUT</text>
<text x="265.8" y="112.8" transform="rotate(-90 265.8 112.8)">RGB3_GREEN_CMD_uC_OUT</text>
<text x="268.2" y="112.8" transform="rotate(-90 268.2 112.8)">RGB3_BLUE_CMD_uC_OUT</text>
<text x="78.8" y="115.9">DAC_OUT_5V</text>
<text x="115.3" y="115.9">DAC_uC_OUT</text>
<text x="157.6" y="115.9">DAC_uC_OUT</text>
<text x="175" y="154.9" transform="rotate(-90 175 154.9)">RAM_MOSI_From_uC</text>
<text x="177.4" y="153.7" transform="rotate(-90 177.4 153.7)">RAM_SCK_From_uC</text>
<text x="182.2" y="153.8" transform="rotate(-90 182.2 153.8)">RAM_nWP_From_uC</text>
<text x="184.6" y="152.7" transform="rotate(-90 184.6 152.7)">RAM_MISO_To_uC</text>
<text x="187" y="153.4" transform="rotate(-90 187 153.4)">RAM_nCE_From_uC</text>
<text x="198.9" y="151.9" transform="rotate(-90 198.9 151.9)">DISP_CS_From_uC</text>
<text x="201.3" y="153.2" transform="rotate(-90 201.3 153.2)">DISP_RST_From_uC</text>
<text x="203.7" y="152.3" transform="rotate(-90 203.7 152.3)">DISP_DC_From_uC</text>
<text x="206.1" y="154.7" transform="rotate(-90 206.1 154.7)">DISP_MOSI_From_uC</text>
<text x="208.5" y="153.5" transform="rotate(-90 208.5 153.5)">DISP_SCK_From_uC</text>
<text x="210.9" y="152.4" transform="rotate(-90 210.9 152.4)">DISP_MISO_To_uC</text>
<text x="215.6" y="150" transform="rotate(-90 215.6 150)">SD_CS_From_uC</text>
<text x="218" y="152.8" transform="rotate(-90 218 152.8)">SD_MOSI_From_uC</text>
<text x="220.4" y="150.5" transform="rotate(-90 220.4 150.5)">SD_MISO_To_uC</text>
<text x="222.8" y="151.6" transform="rotate(-90 222.8 151.6)">SD_SCK_From_uC</text>
<text x="227.6" y="153.7" transform="rotate(-90 227.6 153.7)">IMD_CMD_From_uC</text>
<text x="230" y="154.2" transform="rotate(-90 230 154.2)">AMS_CMD_From_uC</text>
<text x="244.3" y="151.1" transform="rotate(-90 244.3 151.1)">RGB1_RED_CMD</text>
<text x="246.7" y="154" transform="rotate(-90 246.7 154)">RGB1_GREEN_CMD</text>
<text x="249.1" y="152.4" transform="rotate(-90 249.1 152.4)">RGB1_BLUE_CMD</text>
<text x="253.9" y="151.1" transform="rotate(-90 253.9 151.1)">RGB2_RED_CMD</text>
<text x="256.2" y="154" transform="rotate(-90 256.2 154)">RGB2_GREEN_CMD</text>
<text x="258.7" y="152.4" transform="rotate(-90 258.7 152.4)">RGB2_BLUE_CMD</text>
<text x="263.4" y="151.1" transform="rotate(-90 263.4 151.1)">RGB3_RED_CMD</text>
<text x="265.8" y="154" transform="rotate(-90 265.8 154)">RGB3_GREEN_CMD</text>
<text x="268.2" y="152.4" transform="rotate(-90 268.2 152.4)">RGB3_BLUE_CMD</text>
<text x="179.8" y="156.6" transform="rotate(-90 179.8 156.6)">RAM_nHOLD_From_uC</text>
<text x="232.4" y="157.1" transform="rotate(-90 232.4 157.1)">TS_OFF_CMD_From_uC</text>
</g>
</svg>
